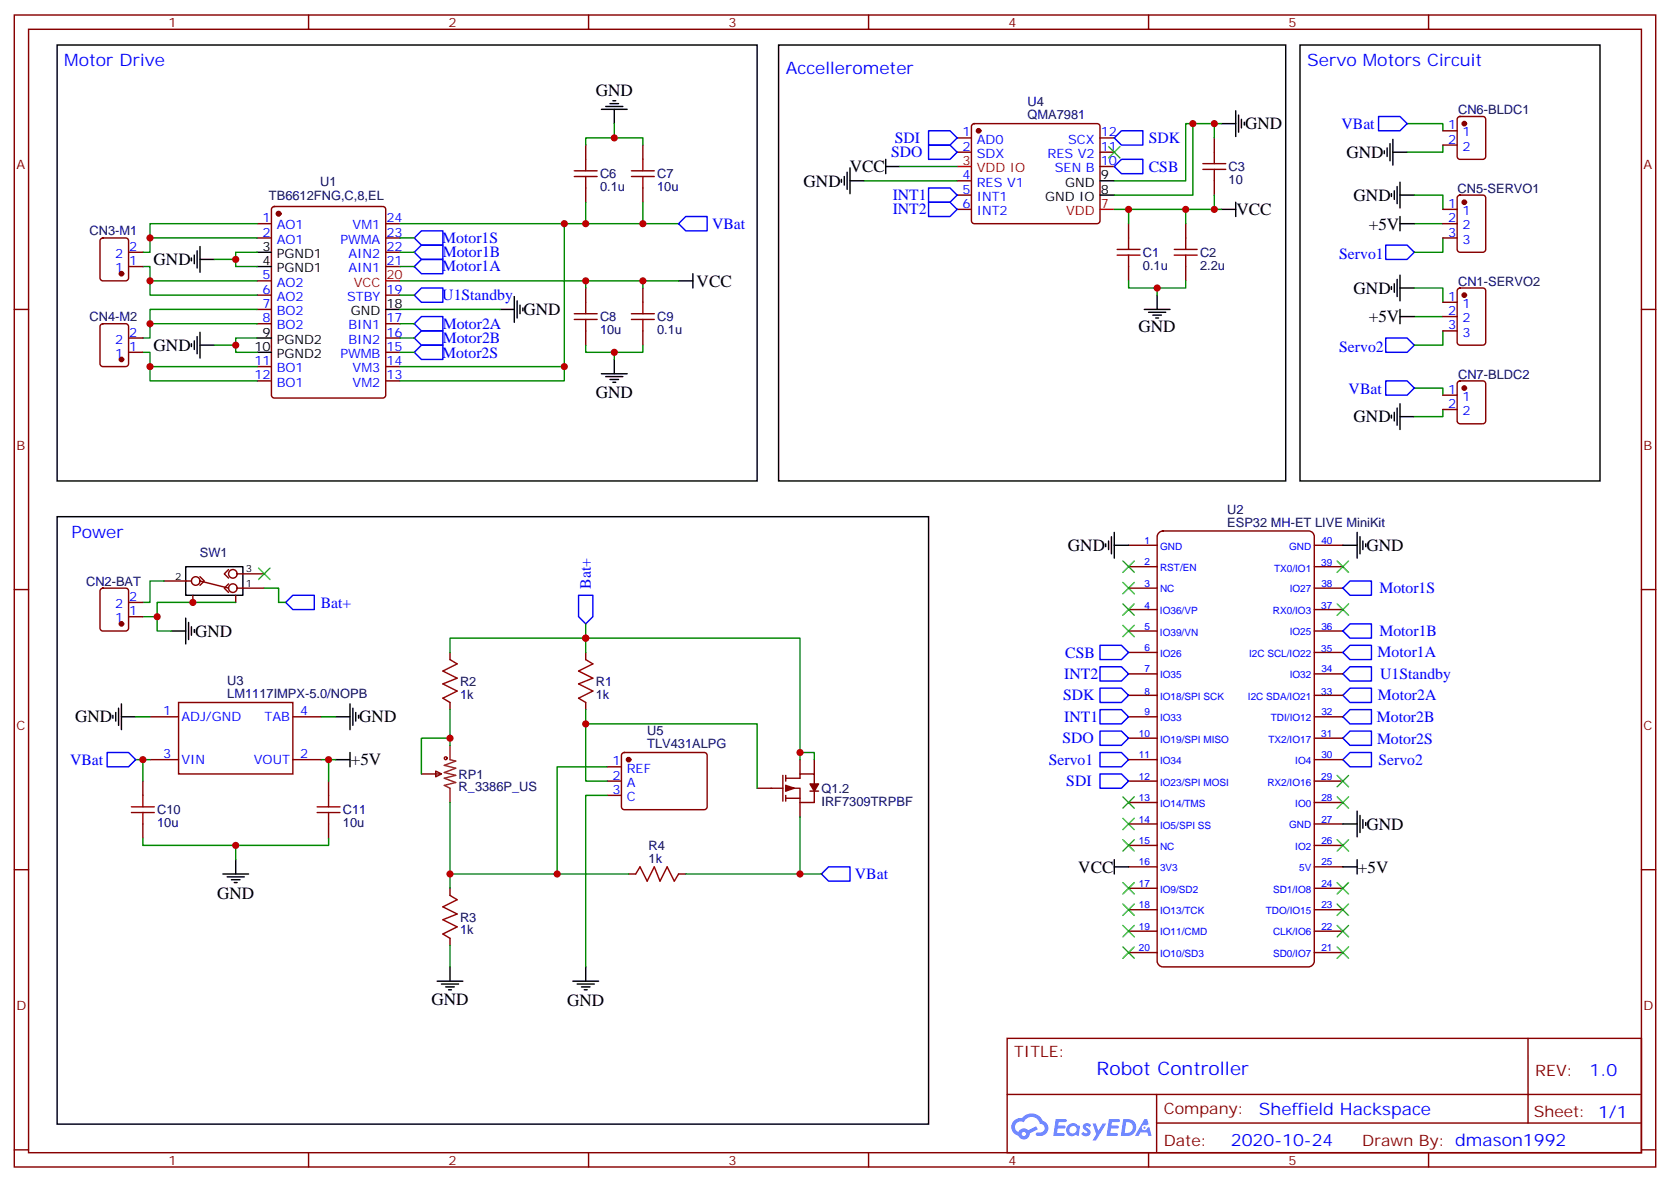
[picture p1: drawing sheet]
<svg xmlns="http://www.w3.org/2000/svg" width="412mm" height="292mm" viewBox="0 0 412 292" stroke-linecap="round" stroke-linejoin="round" font-family="sans-serif">
<g fill="none" stroke="#870000" stroke-width=".35">
<path d="M3.5 3.7h405.4v284.3h-405.4zM7.1 7.2h398.2v277.3h-398.2zM76.2 3.7v3.5M145.3 3.7v3.5M214.5 3.7v3.5M283.6 3.7v3.5M352.8 3.7v3.5M3.5 76.4h3.6M405.3 76.4h3.6M3.5 145.5h3.6M405.3 145.5h3.6M3.5 214.7h3.6"/>
<path d="M405.3 214.7h3.6M248.7 256.3h156.6v28.2h-156.6zM377.3 256.3v20.9M248.7 270.1h156.5M285.6 277.2h119.6M285.6 270.1v14.2M3.5 283.8h3.6M76.2 284.5v3.5M145.3 284.5v3.5M214.5 284.5v3.5M283.6 284.5v3.5M352.8 284.5v3.5"/>
<path d="M405.3 283.8h3.6"/>
</g>
<g fill="#5487ff">
<path d="M267.7 277.5a1.22 1.22 0 0 1 1.7 .2l-.4 .6a.47 .47 0 0 0-.3-.4 .47 .47 0 0 0-.5 .2v.1a1.3 1.3 0 0 1 1 1.7 1.39 1.39 0 0 1-2.2 0l.5-.6 .7 .5a.29 .29 0 0 0 .3-.3 .29 .29 0 0 0-.2-.3 1.04 1.04 0 0 1-.6-1.7z"/>
<path d="M260.7 276.2h2.4a.37 .37 0 0 1 .3 .4 .37 .37 0 0 1-.3 .4h-1.7l-.1 .8h1.5l.3 .4-.3 .4h-1.6l-.2 1.1 1.6-.1a.36 .36 0 0 1 .3 .4 .36 .36 0 0 1-.3 .4h-2.5z"/>
<path d="M273.8 276.2h2.4a.37 .37 0 0 1 .4 .4 .37 .37 0 0 1-.4 .4h-1.6l-.2 .8h1.6l.3 .4-.4 .4-1.6-.1-.1 1.1h1.5a.36 .36 0 0 1 .4 .4 .36 .36 0 0 1-.4 .4h-2.4z"/>
<path d="M282.6 276.2h.7l.3 1.3-.6 .3a.69 .69 0 0 0-1 .3 .69 .69 0 0 0 .4 .9 .69 .69 0 0 0 .9-.6l.5-.2 .6 2.2h-.8l-.2-.9h-1.8l-.5 .9h-.8z"/>
<path d="M269.8 277.3h.8l.6 1.8 1.1-1.8h.9l-2.6 4.2h-.8l.9-1.5z"/>
<path d="M277.4 276.2l-.6 4.2h1.3a2.11 2.11 0 0 0 2.5-2.1 2.11 2.11 0 0 0-2.5-2.1zM278.1 277a1.39 1.39 0 0 1 1.7 1.4 1.39 1.39 0 0 1-1.8 1.2h-.3z"/>
<path d="M263.7 277.8a1.47 1.47 0 0 0-.1 2.1 1.47 1.47 0 0 0 2.1 .1l.7 .4 .3-2.3-.2-.3h-.4a1.49 1.49 0 0 0-2.4 0zM264.4 278.2a.92 .92 0 0 1 1.5 .5 .92 .92 0 0 1-1.3 1.1 .9 .9 0 0 1-.2-1.6z"/>
<path d="M250.4 276.6a2.18 2.18 0 0 0 1.1 3.7 1.44 1.44 0 0 0 1.6 .9 1.44 1.44 0 0 0 1.2-1.4l2-1.1-.5-.7-1.9 1a1.47 1.47 0 0 0-2.4 .4 1.39 1.39 0 0 1-.7-1.9 1.39 1.39 0 0 1 2-.5 2.12 2.12 0 0 1 2.2-1.3 2.12 2.12 0 0 1 1.9 1.7 1.07 1.07 0 0 1 1.1 1 1.07 1.07 0 0 1-1 1.1h-.7a.43 .43 0 0 0-.5 .4 .43 .43 0 0 0 .4 .5 1.98 1.98 0 0 0 2.5-1.2 1.98 1.98 0 0 0-1.2-2.6 2.98 2.98 0 0 0-5.1-.6l-1.1 .1zM252.3 279.9a.55 .55 0 0 1 1.1 0 .55 .55 0 0 1-1.1 0z"/>
<circle cx="282.6" cy="278.3" r=".26"/>
</g>
<g fill="none" stroke="#000" stroke-width=".35">
<path d="M14.1 11.1h172.9v107.6h-172.9zM192.3 11.1h125.2v107.6h-125.2zM321 11.1h74.1v107.6h-74.1zM148.5 27h6.4M149.6 26.3h4.2M150.6 25.6h2.2M151.3 24.9h.7M151.7 27v3.5M218.7 39.3v3.6M301.6 30.5h3.6M305.2 27.3v6.4M305.9 28.4v4.2"/>
<path d="M306.6 29.5v2.1M307.3 30.2v.7M341.8 37.2v.7M342.5 36.5v2.1M343.3 35.5v4.2M344 37.6h3.5M344 34.4v6.3M207.8 44.3v.7M208.5 43.6v2.1M209.2 42.5v4.2M209.9 44.6h3.5M209.9 41.5v6.3"/>
<path d="M218.7 41.1h3.5M271.6 48.2h3.6M271.6 44.6h3.6M301.6 51.7h3.6M305.2 49.9v3.5M343.6 47.8v.7M344.3 47.1v2.1M345 46v4.3M345.7 45v6.3M345.7 53.4v3.6M345.7 48.2h3.5M345.7 55.2h3.5"/>
<path d="M47.3 63.7v.7M48 63v2.1M48.7 61.9v4.2M49.4 60.9v6.3M49.4 64h3.5M63.5 62.3h3.5M63.5 65.8h3.5M95.2 76.4h3.6M123.5 76.4h3.5M127 73.2v6.4M127.7 74.3v4.2M128.4 75.3v2.1"/>
<path d="M129.1 76v.7M167.6 69.3h3.5M171.1 67.6v3.5M282.6 76.4h6.3M283.6 77.1h4.3M284.7 77.8h2.1M285.4 78.5h.7M285.8 72.8v3.6M343.6 70.7v.7M344.3 70v2.1M345 69v4.2M345.7 71.1h3.5"/>
<path d="M345.7 67.9v6.4M345.7 76.4v3.5M345.7 78.1h3.5M47.3 84.8v.7M48 84.1v2.2M48.7 83.1v4.2M49.4 85.2h3.5M49.4 82v6.4M63.5 83.4h3.5M63.5 87h3.5M148.5 92.3h6.4M149.6 93h4.2"/>
<path d="M150.6 93.7h2.2M151.3 94.4h.7M151.7 88.7v3.6M345.7 99.7v6.3M343.6 102.5v.7M344.3 101.8v2.1M345 100.7v4.3M345.7 102.8h3.5M14.1 127.5h215.2v150h-215.2zM45.9 139.9h14.1v7h-14.1zM273 134.2v.7M273.8 133.5v2.1"/>
<path d="M274.5 132.5v4.2M275.2 134.6h3.5M275.2 131.4v6.4M331.6 134.6h3.5M335.1 131.4v6.4M335.8 132.5v4.2M336.5 133.5v2.1M337.3 134.2v.7M42.3 155.8h3.6M45.9 152.6v6.3M46.6 153.6v4.3M47.3 154.7v2.1"/>
<path d="M48 155.4v.7M27.9 176.6v.7M28.6 175.9v2.1M29.3 174.8v4.2M30 176.9h3.5M30 173.7v6.4M82.9 176.9h3.5M86.4 173.7v6.4M87.1 174.8v4.2M87.8 175.9v2.1M88.5 176.6v.7M82.9 187.5h3.5"/>
<path d="M86.4 185.7v3.6M55 215.7h6.4M56.1 216.4h4.2M57.1 217.1h2.2M57.9 217.8h.7M58.2 212.2v3.5M275.2 212.2v3.5M275.2 214h3.5M331.6 203.4h3.5M331.6 214h3.5M335.1 200.2v6.4M335.1 212.2v3.5"/>
<path d="M335.8 201.3v4.2M336.5 202.3v2.1M337.3 203v.7M111.1 238.7v3.5M144.6 238.7v3.5M107.9 242.2h6.4M109 242.9h4.2M110.1 243.6h2.1M110.8 244.3h.7M141.5 242.2h6.3M142.5 242.9h4.3M143.6 243.6h2.1"/>
<path d="M144.3 244.3h.7"/>
</g>
<g fill="none" stroke="#00f" stroke-width=".35">
<path d="M229.3 35.8h5.3l1.8 1.8-1.8 1.7h-5.3zM229.3 32.3h5.3l1.8 1.7-1.8 1.8h-5.3zM275.2 34l1.7-1.7h5.3v3.5h-5.3zM340.4 28.8h5.3l1.8 1.7-1.8 1.8h-5.3zM102.3 58.7l1.8-1.7h5.3v3.5h-5.3zM169.3 53.4h5.3v3.6h-5.3l-1.7-1.8zM229.3 46.4h5.3l1.8 1.8-1.8 1.7h-5.3zM229.3 49.9h5.3l1.8 1.8-1.8 1.7h-5.3zM275.2 41.1l1.7-1.8h5.3v3.6h-5.3zM102.3 65.8l1.8-1.8h5.3v3.6h-5.3zM102.3 62.3l1.8-1.8h5.3v3.5h-5.3zM102.3 79.9l1.8-1.8h5.3v3.6h-5.3z"/>
<path d="M102.3 72.8l1.8-1.7h5.3v3.5h-5.3zM342.2 60.5h5.3l1.7 1.8-1.7 1.7h-5.3zM102.3 83.4l1.8-1.7h5.3v3.5h-5.3zM102.3 87l1.8-1.8h5.3v3.5h-5.3zM342.2 83.4h5.3l1.7 1.8-1.7 1.8h-5.3zM342.2 94h5.3l1.7 1.8-1.7 1.7h-5.3zM70.6 148.7l1.7-1.8h5.3v3.6h-5.3zM142.9 146.9h3.5v5.3l-1.8 1.8-1.7-1.8zM271.6 159.3h5.3l1.8 1.7-1.8 1.8h-5.3zM331.6 155.8l1.8-1.8h5.3v3.5h-5.3zM333.4 159.3h5.3v3.5h-5.3l-1.8-1.8zM333.4 143.4h5.3v3.5h-5.3l-1.8-1.7z"/>
<path d="M271.6 169.9h5.3l1.8 1.7-1.8 1.8h-5.3zM271.6 175.2h5.3l1.8 1.7-1.8 1.8h-5.3zM271.6 164.6h5.3l1.8 1.7-1.8 1.8h-5.3zM331.6 171.6l1.8-1.7h5.3v3.5h-5.3zM333.4 164.6h5.3v3.5h-5.3l-1.8-1.8zM333.4 175.2h5.3v3.5h-5.3l-1.8-1.8zM26.5 185.7h5.2l1.8 1.8-1.8 1.8h-5.2zM271.6 185.7h5.3l1.8 1.8-1.8 1.8h-5.3zM271.6 191h5.3l1.8 1.8-1.8 1.8h-5.3zM271.6 180.4h5.3l1.8 1.8-1.8 1.8h-5.3zM331.6 187.5l1.8-1.8h5.3v3.6h-5.3zM333.4 180.4h5.3v3.6h-5.3l-1.8-1.8z"/>
<path d="M202.8 215.7l1.8-1.7h5.3v3.5h-5.3z"/>
</g>
<g fill="none" stroke="#008700" stroke-width=".35">
<path d="M151.7 30.5v3.5h7v1.8M151.7 34h-7.1v1.8M294.6 30.5h-1.8v14.1h-17.6M299.9 30.5v3.5M301.6 30.5h-7v17.7h-19.4M347.5 30.5h8.8v1.8M356.3 35.8v1.8h-8.8M37 58.7h26.5M63.5 55.2h-26.5v7.1h-1.7M98.8 55.2h68.8M98.8 58.7h3.5M139.3 55.2v35.3"/>
<path d="M144.6 49.9v5.3M158.7 49.9v5.3M213.4 44.6h23M222.2 41.1h14.2M275.2 51.7h26.4M278.7 51.7v3.5M292.8 51.7v3.5M299.9 48.2v3.5M349.2 48.2h7.1v3.5M349.2 55.2h7.1M356.3 58.7v3.6h-7.1M35.3 65.8h1.7v3.5h26.5"/>
<path d="M37 69.3v3.5h26.5M37 79.9h26.5M58.2 64v1.8h5.3M63.5 76.4h-26.5v7h-1.7M63.5 62.3h-5.3v1.7h-5.3M98.8 65.8h3.5M98.8 62.3h3.5M98.8 79.9h3.5M98.8 76.4h24.7M98.8 72.8h3.5M98.8 69.3h59.9M144.6 69.3v1.8"/>
<path d="M167.6 69.3h-8.9v1.8M278.7 69.3v1.8h7.1v1.7M292.8 69.3v1.8h-7M349.2 71.1h7.1v3.5M349.2 78.1h7.1M35.3 87h1.7v3.5h26.5M37 90.5v3.5h26.5M58.2 85.2v1.8h5.3M63.5 83.4h-5.3v1.8h-5.3M98.8 90.5h40.5v3.5h-40.5M98.8 83.4h3.5M98.8 87h3.5"/>
<path d="M144.6 85.2v1.8h7.1M158.7 85.2v1.8h-7v1.7M349.2 95.8h7.1v1.7M356.3 81.7v3.5h-7.1M356.3 101.1v1.7h-7.1M35.3 152.2h3.5v3.6h3.5M40.6 143.4h-3.6v5.3h-1.7M58.2 148.7h-19.4v3.5M65.3 145.2h3.5v3.5h1.8M144.6 154v7M33.5 176.9h3.5M79.4 176.9h3.5"/>
<path d="M111.1 161v-3.5h86.5v30M111.1 175.2v8.8M144.6 175.2v3.5h42.4v15.9M144.6 178.7v14.1h5.3M33.5 187.5h3.5M35.3 187.5v5.3M79.4 187.5h3.5M81.1 187.5v5.3M111.1 182.2h-7v8.8M111.1 198.1v21.2M149.9 196.3h-5.3v42.4M149.9 189.3h-12.3v26.4"/>
<path d="M197.6 185.7h3.5v1.8M35.3 206.9v1.8h22.9M81.1 206.9v1.8h-22.9v3.5M111.1 215.7h44.1M197.6 201.6v14.1h-28.3M197.6 215.7h5.2M111.1 233.4v5.3"/>
</g>
<g fill="#870000" stroke="#870000" stroke-width=".35">
<path d="M194 193.9l2.1 .7-2.1 .7z"/>
<path d="M200 193.5h2.1l-1 1.8z"/>
<circle cx="68.8" cy="52.7" r=".53"/>
<circle cx="241.7" cy="32.3" r=".53"/>
<circle cx="361.6" cy="49.9" r=".53"/>
<circle cx="361.6" cy="30.5" r=".53"/>
<circle cx="361.6" cy="72.8" r=".53"/>
<circle cx="361.6" cy="95.8" r=".53"/>
<circle cx="30" cy="67.6" r=".53"/>
<circle cx="30" cy="88.7" r=".53"/>
<circle cx="30" cy="154" r=".53"/>
<circle cx="155.2" cy="187.5" r=".53"/>
</g>
<g fill="none" stroke="#870000" stroke-width=".35">
<path d="M144.6 35.8v3.5M158.7 35.8v3.5M236.4 34h3.5M236.4 37.6h3.5M240.1 30.7l.5-.2h30.3a.71 .71 0 0 1 .7 .7v23.3a.76 .76 0 0 1-.7 .7h-30.3a.76 .76 0 0 1-.7-.7v-23.3zM271.6 34h3.6M271.6 37.6h3.6M299.9 34v3.6M356.3 32.3h3.5M356.3 35.8h3.5M360.1 29l.4-.2h5.7a.71 .71 0 0 1 .7 .7v9.1a.76 .76 0 0 1-.7 .7h-5.7a.76 .76 0 0 1-.7-.7v-9.1zM24.9 58.9l.5-.2h5.6a.71 .71 0 0 1 .7 .7v9.2a.76 .76 0 0 1-.7 .7h-5.6a.76 .76 0 0 1-.7-.7v-9.2z"/>
<path d="M63.5 55.2h3.5M63.5 58.7h3.5M67.3 51.2l.4-.2h26.8a.71 .71 0 0 1 .7 .7v45.8a.76 .76 0 0 1-.7 .7h-26.8a.76 .76 0 0 1-.7-.7v-45.8zM95.2 55.2h3.6M95.2 58.7h3.6M144.6 46.4v3.5M158.7 46.4v3.5M236.4 44.6h3.5M236.4 48.2h3.5M236.4 51.7h3.5M271.6 41.1h3.6M278.7 55.2v3.5"/>
<path d="M292.8 55.2v3.5M299.9 44.6v3.6M356.3 55.2h3.5M356.3 58.7h3.5M356.3 51.7h3.5M360.1 48.4l.4-.2h5.7a.71 .71 0 0 1 .7 .7v12.7a.76 .76 0 0 1-.7 .7h-5.7a.76 .76 0 0 1-.7-.7v-12.7zM31.7 65.8h3.6M31.7 62.3h3.6M63.5 69.3h3.5M63.5 72.8h3.5M63.5 76.4h3.5M63.5 79.9h3.5"/>
<path d="M95.2 72.8h3.6M95.2 79.9h3.6M95.2 65.8h3.6M95.2 62.3h3.6M144.6 71.1v3.5M158.7 71.1v3.5M278.7 65.8v3.5M292.8 65.8v3.5M356.3 74.6h3.5M356.3 78.1h3.5M360.1 71.3l.4-.2h5.7a.71 .71 0 0 1 .7 .7v12.7a.76 .76 0 0 1-.7 .7h-5.7a.76 .76 0 0 1-.7-.7v-12.7zM24.9 80.1l.5-.2h5.6a.71 .71 0 0 1 .7 .7v9.2a.76 .76 0 0 1-.7 .7h-5.6a.76 .76 0 0 1-.7-.7v-9.2z"/>
<path d="M31.7 87h3.6M31.7 83.4h3.6M63.5 90.5h3.5M63.5 94h3.5M95.2 90.5h3.6M95.2 94h3.6M95.2 87h3.6M95.2 83.4h3.6M144.6 81.7v3.5M158.7 81.7v3.5M356.3 81.7h3.5M356.3 97.5h3.5"/>
<path d="M360.1 94.2l.4-.2h5.7a.71 .71 0 0 1 .7 .7v9.2a.76 .76 0 0 1-.7 .7h-5.7a.76 .76 0 0 1-.7-.7v-9.2zM356.3 101.1h3.5M278.7 139.9h7.1M278.7 134.6h7.1M324.6 139.9h7M324.6 134.6h7M24.9 145.4l.5-.2h5.6a.71 .71 0 0 1 .7 .7v9.1a.76 .76 0 0 1-.7 .8h-5.6a.76 .76 0 0 1-.7-.8v-9.1zM31.7 152.2h3.6M31.7 148.7h3.6M40.6 143.4h6.7M47.6 146.9v1.8M49.4 142.3l1 1.1-1 1.1"/>
<path d="M49.4 143.4l7 1.8M56.4 140.6l-1 1 1 1.1M56.4 144.1l-1 1.1 1 1M58.2 146.9v1.8M58.6 141.6h6.7M58.6 145.2h6.7M278.7 145.2h7.1M278.7 150.5h7.1M278.7 155.8h7.1M324.6 145.2h7M324.6 150.5h7M324.6 155.8h7"/>
<path d="M37 176.9h7.1M44.1 173.4h28.2v17.6h-28.2zM72.3 176.9h7.1M111.1 161v1.8M111.1 173.4v1.8M144.6 161v1.8M144.6 173.4v1.8M278.7 176.9h7.1M278.7 171.6h7.1M278.7 161h7.1M278.7 166.3h7.1M324.6 176.9h7"/>
<path d="M324.6 171.6h7M324.6 161h7M324.6 166.3h7M35.3 192.8v3.5M37 187.5h7.1M72.3 187.5h7.1M81.1 192.8v3.5M104.1 191h4.9M107.6 190.3l1.4 .7-1.4 .7zM149.9 192.8h3.6M149.9 189.3h3.6M149.9 196.3h3.6"/>
<path d="M153.7 185.9l.5-.2h19.7a.71 .71 0 0 1 .7 .7v12.7a.76 .76 0 0 1-.7 .7h-19.7a.76 .76 0 0 1-.7-.7v-12.7zM187 194.6h6.3M193.3 191.4v6.3M194 192.1h3.6v-1.1h3.5v2.5M194 194.6h3.6v3.5M194 197h3.6M194 191.4v1.4M194 193.9v1.4M194 196.3v1.4M197.6 187.5v3.5M197.6 198.1v3.5M200 195.3h2.1"/>
<path d="M201.1 195.3v2.8h-3.5M201.1 187.5v3.5M278.7 187.5h7.1M278.7 192.8h7.1M278.7 182.2h7.1M278.7 198.1h7.1M324.6 187.5h7M324.6 192.8h7M324.6 182.2h7M324.6 198.1h7M35.3 203.4v3.5M81.1 203.4v3.5"/>
<path d="M111.1 219.3v1.7M155.2 215.7h1.8M167.6 215.7h1.7M278.7 203.4h7.1M278.7 208.7h7.1M278.7 214h7.1M278.7 219.3h7.1M324.6 203.4h7M324.6 208.7h7M324.6 214h7M324.6 219.3h7M111.1 231.6v1.8"/>
<path d="M278.7 224.5h7.1M278.7 229.8h7.1M278.7 235.1h7.1M324.6 224.5h7M324.6 229.8h7M324.6 235.1h7"/>
<circle cx="48.3" cy="143.4" r="1.06"/>
<circle cx="57.5" cy="141.6" r="1.06"/>
<circle cx="57.5" cy="145.2" r="1.06"/>
</g>
<path d="M236.4 41.1h3.5M271.6 51.7h3.6M95.2 69.3h3.6" fill="none" stroke="#f00" stroke-width=".35"/>
<g fill="none" stroke="#a10000" stroke-width=".35">
<path d="M144.6 39.3v2.9M158.7 39.3v2.9M299.9 37.6v2.8M141.8 43.6h5.7M141.8 42.2h5.7M144.6 43.6v2.8M155.9 43.6h5.7M155.9 42.2h5.7M158.7 43.6v2.8M278.7 58.7v2.9M292.8 58.7v2.9M297 41.8h5.7"/>
<path d="M297 40.4h5.7M299.9 41.8v2.8M141.8 78.8h5.7M141.8 77.4h5.7M144.6 74.6v2.8M144.6 78.8v2.9M155.9 78.8h5.7M155.9 77.4h5.7M158.7 74.6v2.8M158.7 78.8v2.9M275.9 63h5.6M275.9 61.6h5.6"/>
<path d="M278.7 63v2.8M290 63h5.6M290 61.6h5.6M292.8 63v2.8M111.1 162.8l1.8 1.1-3.5 1.7 3.5 1.8-3.5 1.4 3.5 1.8-3.5 1.7 1.7 1.1M144.6 162.8l1.8 1.1-3.5 1.7 3.5 1.8-3.5 1.4 3.5 1.8-3.5 1.7 1.7 1.1M32.5 199.1h5.6M35.3 196.3v2.8M78.3 199.1h5.7M81.1 196.3v2.8M32.5 200.6h5.6M35.3 200.6v2.8"/>
<path d="M78.3 200.6h5.7M81.1 200.6v2.8M157 215.7l1-1.7 1.8 3.5 1.8-3.5 1.4 3.5 1.7-3.5 1.8 3.5 1.1-1.8M111.1 221l1.8 1.1-3.5 1.7 3.5 1.8-3.5 1.4 3.5 1.8-3.5 1.7 1.7 1.1"/>
<circle cx="110.1" cy="187.1" r=".35"/>
</g>
<g fill="none" stroke="#3c3" stroke-width=".35">
<path d="M273.8 36.2l2.8 2.8M276.6 36.2l-2.8 2.8M277.3 138.5l2.8 2.8M280.1 138.5l-2.8 2.8M330.2 138.5l2.8 2.8M333 138.5l-2.8 2.8M63.9 140.2l2.8 2.9M66.7 140.2l-2.8 2.9M277.3 143.8l2.8 2.8M277.3 149l2.8 2.9M277.3 154.3l2.8 2.9M280.1 143.8l-2.8 2.8"/>
<path d="M280.1 149l-2.8 2.9M280.1 154.3l-2.8 2.9M330.2 149l2.8 2.9M333 149l-2.8 2.9M277.3 196.7l2.8 2.8M280.1 196.7l-2.8 2.8M330.2 191.4l2.8 2.8M330.2 196.7l2.8 2.8M333 191.4l-2.8 2.8M333 196.7l-2.8 2.8M277.3 217.8l2.8 2.9M277.3 207.3l2.8 2.8"/>
<path d="M277.3 202l2.8 2.8M280.1 202l-2.8 2.8M280.1 217.8l-2.8 2.9M280.1 207.3l-2.8 2.8M330.2 207.3l2.8 2.8M330.2 217.8l2.8 2.9M333 207.3l-2.8 2.8M333 217.8l-2.8 2.9M277.3 233.7l2.8 2.8M277.3 228.4l2.8 2.8M277.3 223.1l2.8 2.9M280.1 233.7l-2.8 2.8"/>
<path d="M280.1 228.4l-2.8 2.8M280.1 223.1l-2.8 2.9M330.2 223.1l2.8 2.9M330.2 228.4l2.8 2.8M330.2 233.7l2.8 2.8M333 223.1l-2.8 2.9M333 228.4l-2.8 2.8M333 233.7l-2.8 2.8"/>
</g>
<path d="M286.1 131.6l1.1-.5h35.9a1.41 1.41 0 0 1 1.5 1.4v104.7a1.51 1.51 0 0 1-1.5 1.5h-35.9a1.51 1.51 0 0 1-1.4-1.5v-104.7z" fill="none" stroke="#800000" stroke-width=".35"/>
<path d="M111.1 184v3.5l1.4 .4-2.8 1 2.8 .7-2.8 1.1 2.8 .7-2.8 .7 2.8 1-2.8 .8 1.4 .7v3.5" fill="none" stroke="#8c2424" stroke-width=".35"/>
<g fill="#c00">
<circle cx="37" cy="69.3" r=".88"/>
<circle cx="37" cy="90.5" r=".88"/>
<circle cx="37" cy="79.9" r=".88"/>
<circle cx="58.2" cy="85.2" r=".88"/>
<circle cx="37" cy="58.7" r=".88"/>
<circle cx="58.2" cy="64" r=".88"/>
<circle cx="144.6" cy="55.2" r=".88"/>
<circle cx="158.8" cy="55.2" r=".88"/>
<circle cx="151.7" cy="34" r=".88"/>
<circle cx="151.7" cy="87" r=".88"/>
<circle cx="35.3" cy="187.5" r=".88"/>
<circle cx="81.1" cy="187.5" r=".88"/>
<circle cx="58.2" cy="208.7" r=".88"/>
<circle cx="158.8" cy="69.3" r=".88"/>
<circle cx="144.6" cy="69.3" r=".88"/>
<circle cx="139.3" cy="90.5" r=".88"/>
<circle cx="139.3" cy="55.2" r=".88"/>
<circle cx="278.7" cy="51.7" r=".88"/>
<circle cx="292.8" cy="51.7" r=".88"/>
<circle cx="285.8" cy="71.1" r=".88"/>
<circle cx="299.9" cy="51.7" r=".88"/>
<circle cx="294.6" cy="30.5" r=".88"/>
<circle cx="299.9" cy="30.5" r=".88"/>
<circle cx="38.8" cy="152.2" r=".88"/>
<circle cx="47.6" cy="148.7" r=".88"/>
<circle cx="197.6" cy="185.7" r=".88"/>
<circle cx="111.1" cy="182.2" r=".88"/>
<circle cx="144.6" cy="157.5" r=".88"/>
<circle cx="144.6" cy="178.7" r=".88"/>
<circle cx="111.1" cy="215.7" r=".88"/>
<circle cx="197.6" cy="215.7" r=".88"/>
<circle cx="137.6" cy="215.7" r=".88"/>
</g>
<text font-size="4.6" fill="#00f" x="270.8" y="265.3">Robot Controller</text>
<g font-size="4.2" fill="#00f">
<text x="15.9" y="16.4">Motor Drive</text>
<text x="322.8" y="16.4">Servo Motors Circuit</text>
<text x="194" y="18.2">Accellerometer</text>
<text x="17.6" y="132.8">Power</text>
<text x="392.5" y="265.6">1.0</text>
<text x="310.9" y="275.1">Sheffield Hackspace</text>
<text x="304" y="282.9">2020-10-24</text>
</g>
<g font-size="4.2">
<text x="147.1" y="23.8">GND</text>
<text x="307.4" y="32">GND</text>
<text x="332.5" y="39">GND</text>
<text x="198.4" y="46.1">GND</text>
<text x="209.8" y="42.5">VCC</text>
<text x="305.3" y="53.1">VCC</text>
<text x="334.3" y="49.6">GND</text>
<text x="338" y="56.6">+5V</text>
<text x="37.9" y="65.5">GND</text>
<text x="172" y="70.8">VCC</text>
<text x="129.3" y="77.8">GND</text>
<text x="334.3" y="72.5">GND</text>
<text x="281.2" y="82">GND</text>
<text x="338" y="79.6">+5V</text>
<text x="37.9" y="86.6">GND</text>
<text x="147.1" y="98.4">GND</text>
<text x="334.3" y="104.3">GND</text>
<text x="263.7" y="136">GND</text>
<text x="337.4" y="136">GND</text>
<text x="48.2" y="157.2">GND</text>
<text x="18.5" y="178.3">GND</text>
<text x="88.7" y="178.3">GND</text>
<text x="86.6" y="188.9">+5V</text>
<text x="337.4" y="204.8">GND</text>
<text x="266.3" y="215.4">VCC</text>
<text x="335.3" y="215.4">+5V</text>
<text x="53.6" y="221.8">GND</text>
<text x="106.5" y="248.2">GND</text>
<text x="140.1" y="248.2">GND</text>
</g>
<g font-size="3.9" fill="#00f">
<text x="221" y="35.3">SDI</text>
<text x="283.7" y="35.3">SDK</text>
<text x="331.3" y="31.9">VBat</text>
<text x="220.1" y="38.8">SDO</text>
<text x="283.7" y="42.3">CSB</text>
<text x="220.5" y="49.4">INT1</text>
<text x="220.5" y="52.9">INT2</text>
<text x="175.8" y="56.4">VBat</text>
<text x="109.2" y="60">Motor1S</text>
<text x="109.3" y="63.4">Motor1B</text>
<text x="330.7" y="64">Servo1</text>
<text x="109.2" y="67">Motor1A</text>
<text x="109.2" y="74.2">U1Standby</text>
<text x="109.3" y="81.2">Motor2A</text>
<text x="109.2" y="88.3">Motor2S</text>
<text x="109.3" y="84.7">Motor2B</text>
<text x="330.7" y="87">Servo2</text>
<text x="333" y="97.2">VBat</text>
<text x="79.2" y="150">Bat+</text>
<text x="145.9" y="145.3" transform="rotate(-90 145.9 145.3)">Bat+</text>
<text x="340.6" y="146.3">Motor1S</text>
<text x="340.6" y="156.9">Motor1B</text>
<text x="262.8" y="167.6">INT2</text>
<text x="263" y="162.3">CSB</text>
<text x="340.2" y="162.1">Motor1A</text>
<text x="340.8" y="167.6">U1Standby</text>
<text x="262.5" y="172.9">SDK</text>
<text x="340.3" y="172.9">Motor2A</text>
<text x="262.8" y="178.2">INT1</text>
<text x="340" y="178.3">Motor2B</text>
<text x="262.4" y="183.5">SDO</text>
<text x="340" y="183.6">Motor2S</text>
<text x="17.3" y="188.7">VBat</text>
<text x="259" y="188.8">Servo1</text>
<text x="340.4" y="188.8">Servo2</text>
<text x="263.3" y="194">SDI</text>
<text x="211.1" y="217">VBat</text>
</g>
<g font-size="3.9" fill="#800">
<text x="250.5" y="260.9">TITLE:</text>
<text x="379.1" y="265.6">REV:</text>
<text x="287.4" y="275.1">Company:</text>
<text x="378.7" y="275.7">Sheet: 1/1</text>
<text x="287.4" y="282.8">Date:</text>
<text x="336.4" y="282.8">Drawn By: dmason1992</text>
</g>
<g font-size="3.2" fill="#800">
<text x="41.6" y="6.7">1</text>
<text x="110.8" y="6.7">2</text>
<text x="179.9" y="6.7">3</text>
<text x="249.1" y="6.7">4</text>
<text x="318.2" y="6.7">5</text>
<text x="4.1" y="41.8">A</text>
<text x="405.9" y="41.8">A</text>
<text x="4.1" y="110.9">B</text>
<text x="405.9" y="110.9">B</text>
<text x="4.1" y="180.1">C</text>
<text x="405.9" y="180.1">C</text>
<text x="4.1" y="249.2">D</text>
<text x="405.9" y="249.2">D</text>
<text x="41.6" y="287.5">1</text>
<text x="110.8" y="287.5">2</text>
<text x="179.9" y="287.5">3</text>
<text x="249.1" y="287.5">4</text>
<text x="318.2" y="287.5">5</text>
</g>
<g font-size="3.2" fill="#000080">
<text x="253.7" y="29.5">QMA7981</text>
<text x="253.7" y="26.3">U4</text>
<text x="360.1" y="28.1">CN6-BLDC1</text>
<text x="79" y="45.8">U1</text>
<text x="148.2" y="47.2">0.1u</text>
<text x="148.2" y="44">C6</text>
<text x="162.3" y="47.2">10u</text>
<text x="162.3" y="44">C7</text>
<text x="303.4" y="45.4">10</text>
<text x="303.4" y="42.2">C3</text>
<text x="359.9" y="47.5">CN5-SERVO1</text>
<text x="66.4" y="49.3">TB6612FNG,C,8,EL</text>
<text x="22.1" y="58.1">CN3-M1</text>
<text x="282.2" y="63.4">C1</text>
<text x="296.3" y="63.4">C2</text>
<text x="282.2" y="66.6">0.1u</text>
<text x="296.3" y="66.6">2.2u</text>
<text x="360.1" y="70.5">CN1-SERVO2</text>
<text x="22.1" y="79.3">CN4-M2</text>
<text x="148.2" y="82.5">10u</text>
<text x="148.2" y="79.3">C8</text>
<text x="162.3" y="82.5">0.1u</text>
<text x="162.3" y="79.3">C9</text>
<text x="360.1" y="93.4">CN7-BLDC2</text>
<text x="303" y="130">ESP32 MH-ET LIVE MiniKit</text>
<text x="303.1" y="126.8">U2</text>
<text x="49.4" y="137.5">SW1</text>
<text x="21.3" y="144.5">CN2-BAT</text>
<text x="56.1" y="172.3">LM1117IMPX-5.0/NOPB</text>
<text x="56.1" y="169.2">U3</text>
<text x="113.6" y="172.4">1k</text>
<text x="113.6" y="169.2">R2</text>
<text x="147.1" y="172.4">1k</text>
<text x="147.1" y="169.2">R1</text>
<text x="159.8" y="184.7">TLV431ALPG</text>
<text x="159.8" y="181.5">U5</text>
<text x="113.2" y="195.4">R_3386P_US</text>
<text x="113.2" y="192.2">RP1</text>
<text x="202.8" y="195.7">Q1.2</text>
<text x="38.8" y="201">C10</text>
<text x="84.7" y="201">C11</text>
<text x="202.8" y="198.9">IRF7309TRPBF</text>
<text x="38.8" y="204.1">10u</text>
<text x="84.7" y="204.1">10u</text>
<text x="160.2" y="209.7">R4</text>
<text x="160.2" y="212.9">1k</text>
<text x="113.6" y="227.5">R3</text>
<text x="113.6" y="230.6">1k</text>
</g>
<g font-size="3.2" fill="#00f">
<text x="237.7" y="33.7">1</text>
<text x="241.2" y="35.5">AD0</text>
<text x="263.8" y="35.5">SCX</text>
<text x="271.8" y="33.7">12</text>
<text x="357.6" y="31.9">1</text>
<text x="357.6" y="35.5">2</text>
<text x="361.1" y="33.7">1</text>
<text x="237.7" y="37.2">2</text>
<text x="241.2" y="39">SDX</text>
<text x="258.7" y="39">RES V2</text>
<text x="271.8" y="40.7">10</text>
<text x="271.8" y="37.2">11</text>
<text x="361.1" y="37.2">2</text>
<text x="237.7" y="44.3">4</text>
<text x="237.7" y="47.8">5</text>
<text x="241.2" y="46">RES V1</text>
<text x="260.5" y="42.5">SEN B</text>
<text x="237.7" y="51.3">6</text>
<text x="241.2" y="49.6">INT1</text>
<text x="241.2" y="53.1">INT2</text>
<text x="357.6" y="51.3">1</text>
<text x="361.1" y="53.1">1</text>
<text x="64.8" y="54.9">1</text>
<text x="64.8" y="58.4">2</text>
<text x="68.3" y="56.6">AO1</text>
<text x="87.1" y="56.6">VM1</text>
<text x="95.4" y="58.4">23</text>
<text x="95.4" y="54.9">24</text>
<text x="357.6" y="54.9">2</text>
<text x="357.6" y="58.4">3</text>
<text x="361.1" y="56.6">2</text>
<text x="28.4" y="63.7">2</text>
<text x="31.9" y="65.4">1</text>
<text x="31.9" y="61.9">2</text>
<text x="68.3" y="60.1">AO1</text>
<text x="84.1" y="60.1">PWMA</text>
<text x="86.1" y="63.7">AIN2</text>
<text x="95.4" y="65.4">21</text>
<text x="95.4" y="61.9">22</text>
<text x="361.1" y="60.1">3</text>
<text x="28.4" y="67.2">1</text>
<text x="64.8" y="69">5</text>
<text x="68.3" y="70.7">AO2</text>
<text x="86.1" y="67.2">AIN1</text>
<text x="64.8" y="72.5">6</text>
<text x="64.8" y="76">7</text>
<text x="68.3" y="74.3">AO2</text>
<text x="68.3" y="77.8">BO2</text>
<text x="85.7" y="74.3">STBY</text>
<text x="95.4" y="72.5">19</text>
<text x="357.6" y="74.3">1</text>
<text x="357.6" y="77.8">2</text>
<text x="361.1" y="76">1</text>
<text x="31.9" y="83.1">2</text>
<text x="64.8" y="79.6">8</text>
<text x="68.3" y="81.3">BO2</text>
<text x="86" y="81.3">BIN1</text>
<text x="95.4" y="83.1">16</text>
<text x="95.4" y="79.6">17</text>
<text x="357.6" y="81.3">3</text>
<text x="361.1" y="79.6">2</text>
<text x="361.1" y="83.1">3</text>
<text x="28.4" y="88.4">1</text>
<text x="28.4" y="84.8">2</text>
<text x="31.9" y="86.6">1</text>
<text x="84" y="88.4">PWMB</text>
<text x="86" y="84.8">BIN2</text>
<text x="95.4" y="86.6">15</text>
<text x="62.8" y="90.1">11</text>
<text x="62.8" y="93.7">12</text>
<text x="68.3" y="91.9">BO1</text>
<text x="68.3" y="95.4">BO1</text>
<text x="87.1" y="95.4">VM2</text>
<text x="87.1" y="91.9">VM3</text>
<text x="95.4" y="93.7">13</text>
<text x="95.4" y="90.1">14</text>
<text x="357.6" y="97.2">1</text>
<text x="357.6" y="100.7">2</text>
<text x="361.1" y="99">1</text>
<text x="361.1" y="102.5">2</text>
<text x="31.9" y="148.3">2</text>
<text x="28.4" y="153.6">1</text>
<text x="28.4" y="150.1">2</text>
<text x="31.9" y="151.9">1</text>
<text x="40.3" y="176.6">1</text>
<text x="44.8" y="178">ADJ/GND</text>
<text x="65.3" y="178">TAB</text>
<text x="74.1" y="176.6">4</text>
<text x="40.3" y="187.1">3</text>
<text x="44.8" y="188.6">VIN</text>
<text x="62.7" y="188.6">VOUT</text>
<text x="74.1" y="187.1">2</text>
<text x="151.3" y="188.9">1</text>
<text x="154.8" y="190.7">REF</text>
<text x="151.3" y="192.4">2</text>
<text x="151.3" y="196">3</text>
<text x="154.8" y="194.2">A</text>
<text x="154.8" y="197.7">C</text>
</g>
<g font-size="3.2" fill="#f00">
<text x="237.7" y="40.7">3</text>
<text x="241.2" y="42.5">VDD IO</text>
<text x="263.3" y="53.1">VDD</text>
<text x="271.8" y="51.3">7</text>
<text x="87.3" y="70.7">VCC</text>
<text x="95.4" y="69">20</text>
</g>
<g font-size="3.2">
<text x="263.1" y="46">GND</text>
<text x="271.8" y="47.8">8</text>
<text x="271.8" y="44.3">9</text>
<text x="258.1" y="49.6">GND IO</text>
<text x="64.8" y="61.9">3</text>
<text x="64.8" y="65.4">4</text>
<text x="68.3" y="63.7">PGND1</text>
<text x="68.3" y="67.2">PGND1</text>
<text x="86.7" y="77.8">GND</text>
<text x="95.4" y="76">18</text>
<text x="64.8" y="83.1">9</text>
<text x="62.8" y="86.6">10</text>
<text x="68.3" y="84.8">PGND2</text>
<text x="68.3" y="88.4">PGND2</text>
</g>
<g font-size="2.5" fill="#00f">
<text x="282.6" y="134.2">1</text>
<text x="286.5" y="135.6">GND</text>
<text x="318.4" y="135.6">GND</text>
<text x="326.3" y="134.2">40</text>
<text x="282.6" y="139.5">2</text>
<text x="286.5" y="140.9">RST/EN</text>
<text x="314.6" y="141.1">TX0/IO1</text>
<text x="326.3" y="139.7">39</text>
<text x="282.6" y="144.8">3</text>
<text x="286.5" y="146.2">NC</text>
<text x="318.5" y="146.2">IO27</text>
<text x="326.3" y="144.8">38</text>
<text x="282.6" y="150.3">4</text>
<text x="282.6" y="155.6">5</text>
<text x="286.4" y="151.7">IO36/VP</text>
<text x="314.4" y="151.7">RX0/IO3</text>
<text x="326.3" y="150.3">37</text>
<text x="326.3" y="155.4">36</text>
<text x="282.6" y="160.7">6</text>
<text x="286.4" y="157">IO39/VN</text>
<text x="318.5" y="156.8">IO25</text>
<text x="326.3" y="160.8">35</text>
<text x="282.6" y="166">7</text>
<text x="286.5" y="162.1">IO26</text>
<text x="286.5" y="167.4">IO35</text>
<text x="308.5" y="162.3">I2C SCL/IO22</text>
<text x="318.5" y="167.4">IO32</text>
<text x="326.3" y="166">34</text>
<text x="282.6" y="171.4">8</text>
<text x="286.5" y="172.8">IO18/SPI SCK</text>
<text x="308.2" y="172.8">I2C SDA/IO21</text>
<text x="326.3" y="171.4">33</text>
<text x="282.6" y="176.6">9</text>
<text x="286.5" y="178">IO33</text>
<text x="313.8" y="178">TDI/IO12</text>
<text x="326.3" y="176.6">32</text>
<text x="281.3" y="182">10</text>
<text x="286.5" y="183.4">IO19/SPI MISO</text>
<text x="313.3" y="183.4">TX2/IO17</text>
<text x="326.3" y="182">31</text>
<text x="281.2" y="187.1">11</text>
<text x="286.5" y="188.6">IO34</text>
<text x="319.9" y="188.6">IO4</text>
<text x="326.3" y="187.1">30</text>
<text x="281.2" y="197.7">13</text>
<text x="281.3" y="192.6">12</text>
<text x="286.5" y="194">IO23/SPI MOSI</text>
<text x="313" y="194">RX2/IO16</text>
<text x="326.3" y="192.6">29</text>
<text x="326.3" y="197.7">28</text>
<text x="281.3" y="203.2">14</text>
<text x="286.5" y="199.1">IO14/TMS</text>
<text x="319.9" y="199.1">IO0</text>
<text x="326.3" y="203">27</text>
<text x="281.2" y="208.3">15</text>
<text x="286.5" y="209.7">NC</text>
<text x="286.5" y="204.6">IO5/SPI SS</text>
<text x="318.4" y="204.4">GND</text>
<text x="319.9" y="209.7">IO2</text>
<text x="326.3" y="208.3">26</text>
<text x="281.2" y="213.6">16</text>
<text x="286.5" y="215">3V3</text>
<text x="320.8" y="215">5V</text>
<text x="326.3" y="213.6">25</text>
<text x="281.2" y="218.9">17</text>
<text x="286.5" y="220.3">IO9/SD2</text>
<text x="314.4" y="220.3">SD1/IO8</text>
<text x="326.3" y="218.9">24</text>
<text x="281.2" y="224.2">18</text>
<text x="286.5" y="225.6">IO13/TCK</text>
<text x="312.6" y="225.6">TDO/IO15</text>
<text x="326.3" y="224.2">23</text>
<text x="281.2" y="229.5">19</text>
<text x="286.5" y="230.9">IO11/CMD</text>
<text x="314.4" y="230.9">CLK/IO6</text>
<text x="326.3" y="229.5">22</text>
<text x="281.2" y="234.8">20</text>
<text x="286.5" y="236.2">IO10/SD3</text>
<text x="314.4" y="236.2">SD0/IO7</text>
<text x="326.3" y="234.8">21</text>
</g>
<g font-size="2.5">
<text x="43.2" y="143.1">2</text>
<text x="60.7" y="141.3">3</text>
<text x="60.7" y="144.8">1</text>
</g>
</svg>
